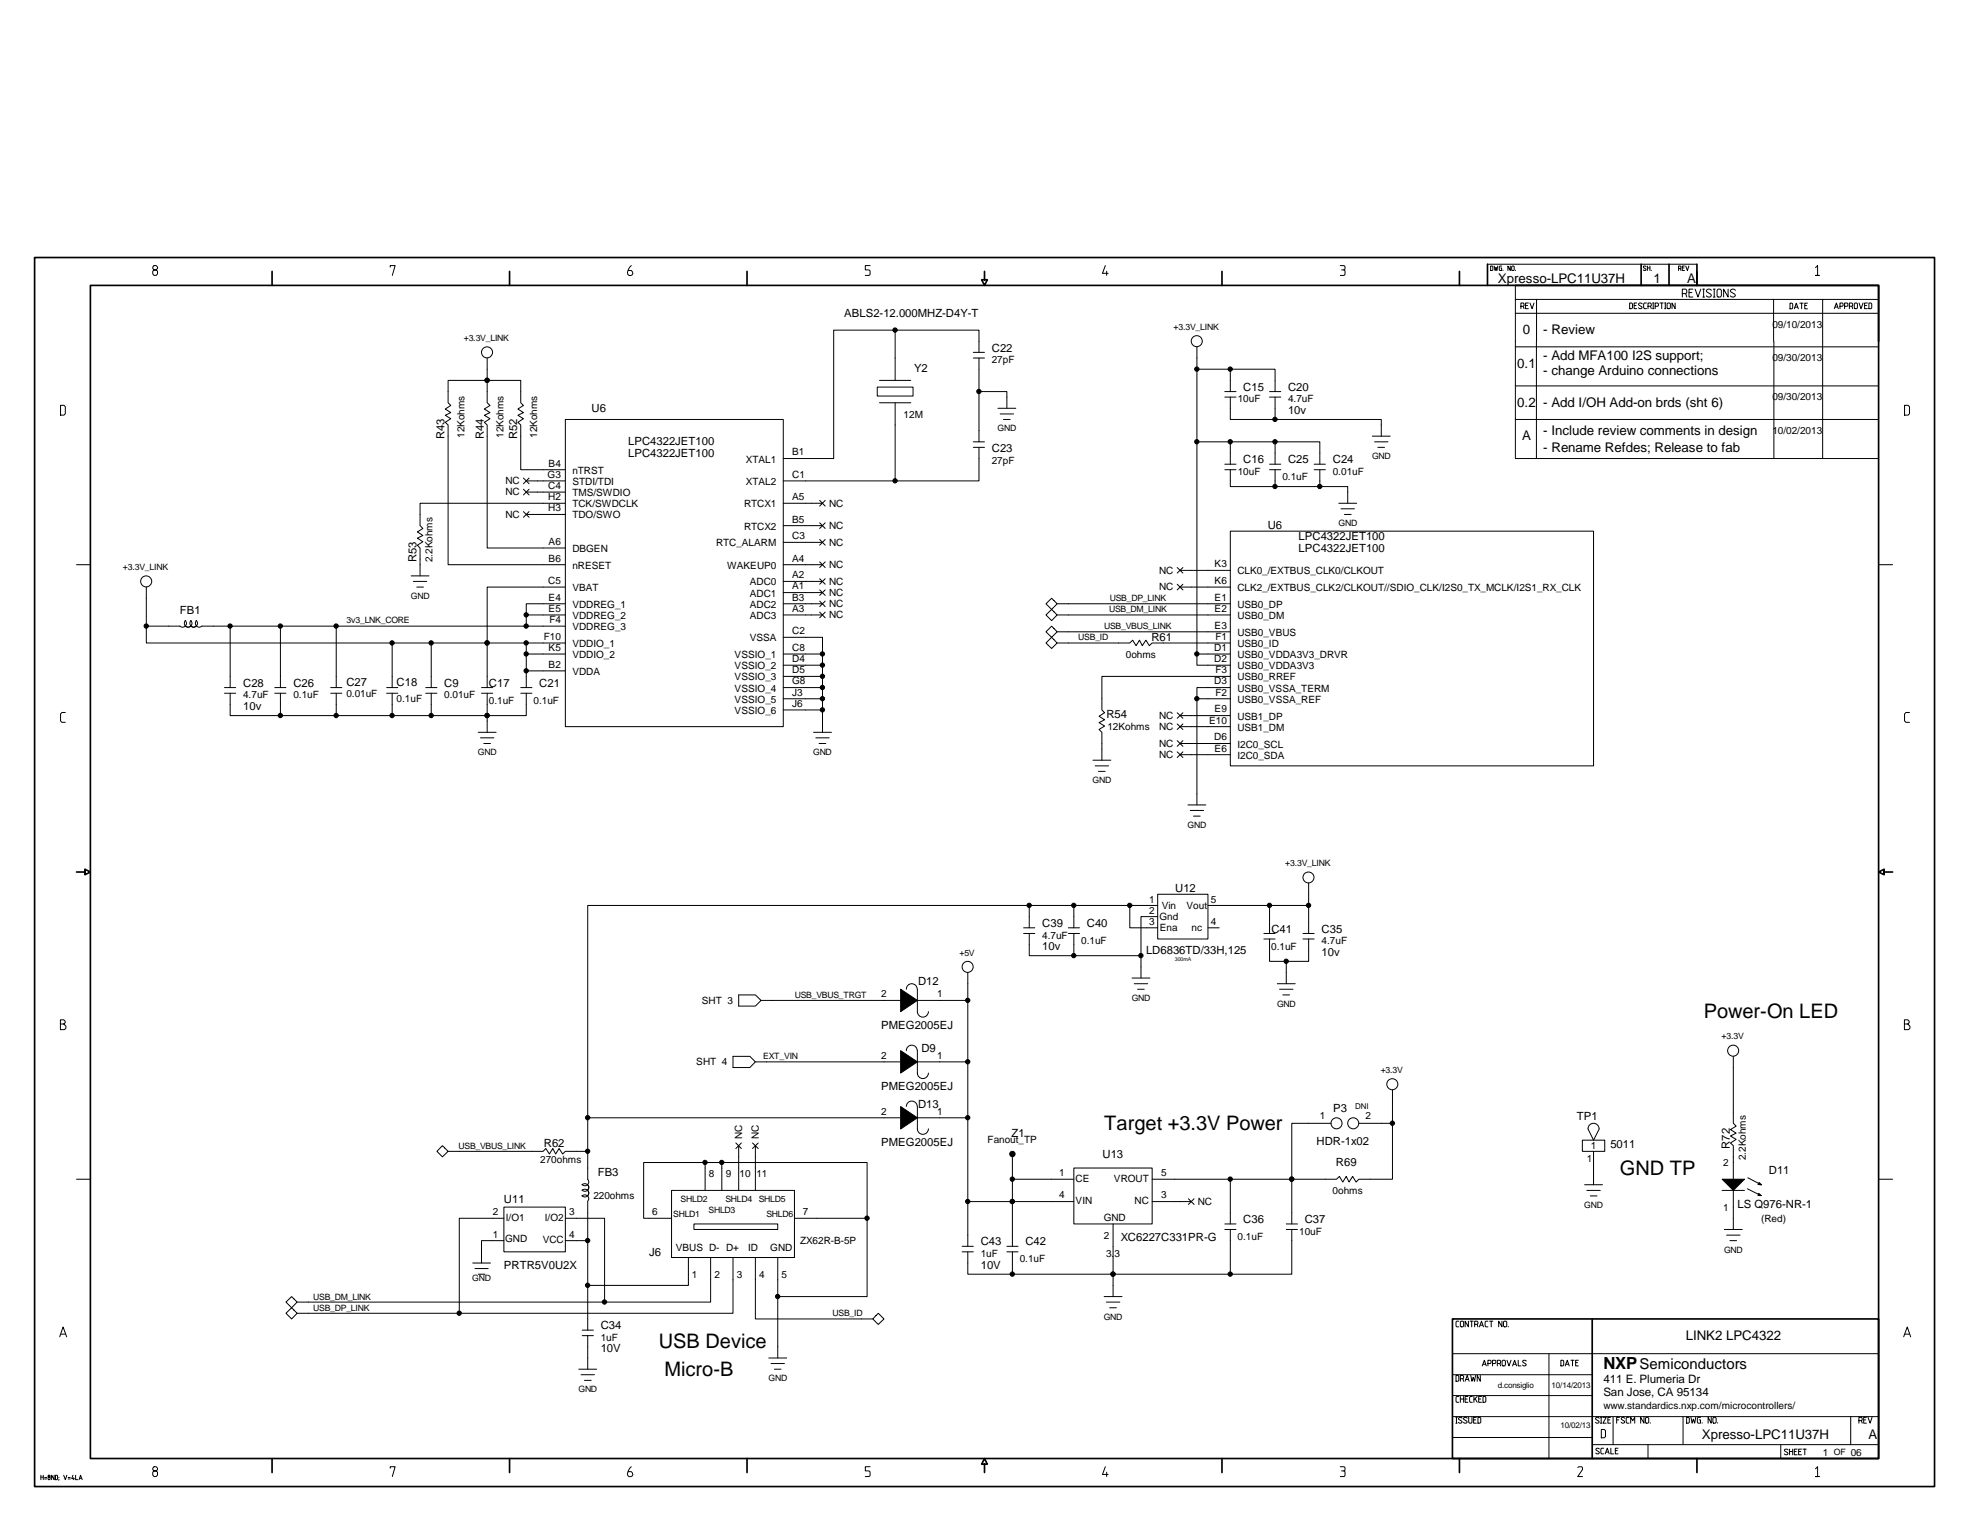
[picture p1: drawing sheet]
<svg xmlns="http://www.w3.org/2000/svg" width="279mm" height="216mm" viewBox="0 0 279 216" stroke-linecap="round" stroke-linejoin="round" font-family="sans-serif">
<g fill="none" stroke="#000" stroke-width=".14">
<path d="M21.9 37.7l-.2 .2v.2l.2 .2h.3l.2 .2v.4l-.2 .2h-.3l-.2-.2v-.4l.2-.2h.3l.2-.2v-.2l-.2-.2zM55.4 37.9v-.2h.7l-.4 1.4M89.6 37.7a1.06 1.06 0 0 0-.4 1.3l.4 .1 .2-.2v-.2l-.2-.3h-.4M123.5 37.7h-.7v.6h.5l.2 .2-.1 .5-.6 .1M156.8 37.7l-.4 1.1h.8M157 38.5v.6M190.2 37.7h.5a.33 .33 0 0 1 .2 .3 .33 .33 0 0 1-.2 .3M190.4 38.3l.4 .1 .1 .5-.2 .2h-.5M211.5 37.8h.3v.1v.5h-.3zM212 37.8l.2 .6 .1-.4 .1 .4 .1-.6M213.1 37.8h-.3l-.1 .1 .1 .5h.3v-.4h-.1M213.3 38.4h.1"/>
<path d="M214.3 37.8v.6l-.3-.6v.6M214.6 37.8l.3 .1-.1 .5-.3-.1zM215.1 38.4h.1M233.6 37.9l-.1-.1h-.3v.2l.4 .2-.1 .2-.3-.1M233.8 38h.3M233.8 37.8v.6M234.1 37.8v.6M234.3 38.4h.1M238.2 38.1h.3v-.3h-.3v.6M238.5 38.1v.3M238.7 38h.3M239 37.8h-.3v.6h.3"/>
<path d="M239.2 37.8l.2 .6 .2-.6M240.8 37.5h-29.7v3h29.7M257.6 38l.3-.3v1.4h-.3h.6M8.6 57.5h.5l.2 .2v1l-.2 .2h-.5zM69.1 50.8v6.4l.4 .4-.8 .5 .8 .5-.8 .3 .8 .5-.8 .5 .4 .4v17.5h11.1M80.2 59.5h30.9v43.6h-30.9zM124.5 54.9h5.1v1.3h-5.1zM124.8 54h4.4M124.8 57.2h4.4M127 46.9v7.1M127 57.2v11.1M138.1 50h1.6"/>
<path d="M138.1 50.8h1.6M138.9 50v-3.1h-20.6v18.2h-7.2M138.9 50.8v11.9M138.9 55.6h4v2.4M141.6 58h2.5M141.9 58.8h1.9M142.4 59.5h.9M169.8 49.2v45.2h4.8M169.8 52.4h11.1v3.2M173.8 55.6h1.6M173.8 56.4h1.6M174.6 56.4v3.1h21.4v2.4"/>
<path d="M174.6 52.4v3.2M180.1 55.6h1.6M180.1 56.4h1.6M180.9 56.4v3.1M215 44.5h51.6M215 42.5h51.6M215 40.5v24.6h51.6M215 59.5h51.6M215 49.2h51.6M215 54.8h51.6M215.8 43.5h.4l.1-.1-.1-.4h-.4v.8M216.2 43.5l.1 .3"/>
<path d="M216.5 43.4h.3M216.9 43h-.4v.8h.4M217.1 43l.3 .8 .3-.8M218 42.5v22.6M231.2 43h.3l.1 .1v.6l-.1 .1h-.3zM231.9 43.4h.3M232.3 43h-.4v.8h.4M233 43.1l-.3-.1-.2 .2 .5 .4a.3 .3 0 0 1-.5 .1M233.6 43h-.3l-.1 .1v.6l.1 .1h.3M233.8 43.5h.4l.1-.1-.1-.4h-.4v.8M234.2 43.5l.1 .3M234.5 43.8h.2"/>
<path d="M234.5 43h.2M234.6 43v.8M234.9 43.5h.3l.1-.1-.1-.4h-.3v.8M235.5 43h.5M235.8 43v.8M236.2 43.8h.2M236.2 43h.2M236.3 43v.8M236.6 43.1l.1-.1h.2l.1 .1v.6l-.1 .1h-.2l-.1-.1zM237.7 43v.8l-.4-.8v.8M238.7 41.7h.5l.2-.2v-.3l-.2-.2h-.5v1.2M239.2 41.7l.2 .5"/>
<path d="M239.7 41.5h.4M240.2 41h-.5v1.2h.5M240.5 41l.4 1.2 .4-1.2M241.6 42.2h.3M241.6 41h.3M241.7 41v1.2M242.8 41.2a.4 .4 0 0 0-.3-.2 .4 .4 0 0 0-.4 .3l.7 .5v.1v.2a.44 .44 0 0 1-.7-.1M243.1 42.2h.3M243.1 41h.3M243.2 41v1.2M243.8 41h.3l.2 .2v.8l-.2 .2h-.3l-.2-.2v-.8zM245.2 41v1.2l-.6-1.2v1.2"/>
<path d="M246.3 41.2a.4 .4 0 0 0-.4-.2 .4 .4 0 0 0-.4 .3l.7 .5 .1 .1-.1 .2a.44 .44 0 0 1-.7-.1M251.7 42.5v6M251.7 48.5v16.6M254 43h.3l.1 .1v.6l-.1 .1h-.3zM254.6 43.8l.3-.8 .3 .8M254.7 43.6h.4M255.4 43h.5M255.7 43v.8M256.1 43.4h.3M256.5 43h-.4v.8h.4M258.6 42.5v22.6M260.3 43.8l.3-.8 .3 .8"/>
<path d="M260.4 43.6h.4M261.1 43.5h.3l.1-.1-.1-.4h-.3v.8M261.7 43.5h.4l.1-.1-.1-.4h-.4v.8M262.4 43.5h.4l.1-.1-.1-.4h-.4v.8M262.8 43.5l.1 .3M263.2 43h.3l.1 .1v.6l-.1 .1h-.3l-.1-.1v-.6zM263.8 43l.3 .8 .3-.8M264.6 43.4h.3M265 43h-.4v.8h.4M265.2 43h.3l.1 .1v.6l-.1 .1h-.3zM270.3 57.5h.5l.2 .2v1l-.2 .2h-.5zM59.6 79.4v2.3"/>
<path d="M74.3 67.9l.8 .8M74.3 69.4l.8 .9M74.3 72.6l.8 .8M74.7 68.3h5.5M74.7 69.8h5.5M74.7 73h5.5M75.1 67.9l-.8 .8M75.1 69.4l-.8 .9M75.1 72.6l-.8 .8M80.2 71.4h-20.6v3.2l.4 .4-.8 .5 .8 .5-.8 .4 .8 .5-.8 .5 .4 .4v1.6M80.2 66.7h-6.3v-6.4l-.4-.4 .8-.5-.8-.5 .8-.3-.8-.5 .8-.5-.4-.4v-3.2h-10.3v3.2l.4 .4-.8 .5 .8 .5-.8 .3 .8 .5-.8 .5 .4 .4v19.9h16.6M111.1 77h5.6"/>
<path d="M111.1 74.6h5.6M111.1 71.4h5.6M116.3 79.8l.8 .8M116.3 76.6l.8 .8M116.3 74.2l.8 .8M116.3 71l.8 .8M117.1 79.8l-.8 .8M117.1 76.6l-.8 .8M117.1 74.2l-.8 .8M117.1 71l-.8 .8M138.1 62.7h1.6M138.1 63.5h1.6"/>
<path d="M138.9 63.5v4.8h-27.8M169.8 62.7h17.5v3.2M173.8 66.7h1.6M173.8 65.9h1.6M174.6 75.4h51.5v33.3h-51.5zM174.6 66.7v2.4h16.6v2.3M174.6 62.7v3.2M180.1 66.7h1.6M180.1 65.9h1.6M180.9 62.7v3.2M180.9 66.7v2.4M186.5 66.7h1.6"/>
<path d="M186.5 65.9h1.6M187.3 66.7v2.4M190 71.4h2.5M190.3 72.2h1.9M190.8 73h.9M194.7 61.9h2.6M195.1 62.7h1.9M195.5 63.5h1M10.9 80.2h1.9M20.8 88.9h4.7M20.8 83.3v8h59.4M26.3 88.1a.55 .55 0 0 1 0 .8 .55 .55 0 0 1-.8 0"/>
<path d="M26.3 88.1a.55 .55 0 0 0 0 .7 .55 .55 0 0 0 .8 .1M27.1 88.1a.55 .55 0 0 1 0 .8 .55 .55 0 0 1-.8 0M27.1 88.1a.55 .55 0 0 0 0 .7 .55 .55 0 0 0 .8 .1M27.9 88.1a.55 .55 0 0 1 0 .8 .55 .55 0 0 1-.8 0M27.9 88.1a.55 .55 0 0 0 0 .8 .55 .55 0 0 0 .8 0h51.5M31.9 97.6h1.5M31.9 98.4h1.5M32.7 98.4v3.2h42v-3.2M32.7 88.9v8.7M39 98.4h1.6M39 97.6h1.6M39.8 88.9v8.7"/>
<path d="M39.8 98.4v3.2M46.9 98.4h1.6M46.9 97.6h1.6M47.7 88.9v8.7M47.7 98.4v3.2M54.9 97.6h1.6M54.9 98.4h1.6M55.6 91.3v6.3M55.6 98.4v3.2M58.3 81.7h2.6M58.7 82.5h1.9M59.1 83.3h1"/>
<path d="M60.4 97.6h1.6M60.4 98.4h1.6M61.2 91.3v6.3M61.2 98.4v3.2M68.3 97.6h1.6M68.3 98.4h1.6M69.1 98.4v5.5M73.9 97.6h1.6M73.9 98.4h1.6M74.7 91.3v6.3M74.7 92.8h5.5M74.7 87.3h5.5"/>
<path d="M74.7 95.2h5.5M80.2 85.7h-5.5v3.2M80.2 83.3h-11.1v14.3M111.1 90.5h5.6v13.4M111.1 99.2h5.6M111.1 97.6h5.6M111.1 96h5.6M111.1 94.4h5.6M111.1 92.8h5.6M111.1 87.3h5.6M111.1 85.7h5.6M111.1 84.1h5.6"/>
<path d="M111.1 82.5h5.6M111.1 80.2h5.6M116.3 86.9l.8 .8M116.3 85.3l.8 .8M116.3 83.7l.8 .8M116.3 82.1l.8 .8M117.1 86.9l-.8 .8M117.1 85.3l-.8 .8M117.1 83.7l-.8 .8M117.1 82.1l-.8 .8M148.4 85.7l.8-.8 .8 .8-.8 .8zM148.4 87.3l.8-.8 .8 .8-.8 .8z"/>
<path d="M148.4 89.7l.8-.8 .8 .8-.8 .8zM148.4 91.3l.8-.8 .8 .8-.8 .8zM150 91.3h10.3l.4-.4 .5 .8 .5-.8 .4 .8 .5-.8 .5 .8 .4-.4h11.1M150 87.3h24.6M150 85.7h24.6M150 89.7h24.6M167 80.6l.9 .7M167 82.9l.9 .8M167.4 81h7.2M167.4 83.3h7.2M167.9 80.6l-.9 .7M167.9 82.9l-.9 .8"/>
<path d="M169.8 99.2h4.8M169.8 92.8h4.8M174.6 96h-18.2v4.8l.3 .4-.7 .5 .7 .5-.7 .4 .7 .5-.7 .4 .4 .4v4M174.6 97.6h-4.8v16.7M266.6 80.2h2M9.3 101.1h-.5l-.2 .2v1l.2 .2h.5M67.9 103.9h2.5M68.2 104.7h1.9M68.6 105.5h1M111.1 100.8h5.6M115.4 103.9h2.6M115.8 104.7h1.9"/>
<path d="M116.2 105.5h1M155.1 107.9h2.5M155.4 108.7h1.9M155.9 109.5h.9M167 105.1l.9 .8M167 106.7l.9 .8M167 101.2l.9 .8M167 102.8l.9 .7M167.4 105.5h7.2M167.4 107.1h7.2M167.4 101.6h7.2M167.4 103.1h7.2"/>
<path d="M167.9 105.1l-.9 .8M167.9 106.7l-.9 .8M167.9 101.2l-.9 .8M167.9 102.8l-.9 .7M168.6 114.3h2.5M168.9 115h1.9M169.4 115.8h.9M271 101.1h-.6l-.1 .2v1l.1 .2h.6M137.3 138v38.9M145.2 131.7h1.6M145.2 132.5h1.6M146 132.5v3.2h15.9"/>
<path d="M146 128.5v3.2M151.6 131.7h1.6M151.6 132.5h1.6M152.4 128.5v3.2M152.4 132.5v3.2M160.3 128.5v3.2h4M160.6 138.8h2.6M161 139.6h1.9M164.3 126.9h7.1v6.4h-7.1zM164.3 128.5h-80.9v38.9M164.3 130.1h-2.4v8.7M171.4 128.5h14.3"/>
<path d="M171.4 131.7h1.6M179.3 132.5h1.6M179.3 133.3h1.6M180.1 133.3v3.2h5.6v-3.2M180.1 128.5v4M181.3 139.6h2.5M182.5 136.5v3.1M184.9 132.5h1.6M184.9 133.3h1.6M185.7 125.3v7.2M8.6 145.4h.5l.1-.2v-.2l-.1-.2h-.5v1.4h.5l.3-.3v-.2l-.3-.3M83.4 158.7h45.2"/>
<path d="M104 149.9h2.4l.8 .8-.8 .8h-2.4zM104.8 141.2h2.4l.8 .8-.8 .8h-2.4zM107.2 150.7h21.4M108 142h20.6M128.6 157.1a.77 .77 0 0 1 .8-.8 .77 .77 0 0 1 .8 .8M128.6 149.1a.77 .77 0 0 1 .8-.7 .77 .77 0 0 1 .8 .7M128.6 140.4a.77 .77 0 0 1 .8-.8 .77 .77 0 0 1 .8 .8M130.2 157.1v3.1a.78 .78 0 0 0 .8 .8 .78 .78 0 0 0 .7-.8M130.2 149.1v3.2a.78 .78 0 0 0 .8 .8 .78 .78 0 0 0 .7-.8M130.2 140.4v3.2a.78 .78 0 0 0 .8 .8 .78 .78 0 0 0 .7-.8M130.2 150.7h7.1M130.2 158.7h7.1"/>
<path d="M130.2 142h7.1M161.4 140.4h1M181.6 140.4h1.9M182 141.2h1M188.9 159.4h-5.6v14.3M192.8 159.4h4.8M197.6 154.7v12.7h-4.8l-.4 .4-.5-.8-.5 .8-.4-.8-.5 .8-.4-.8-.4 .4h-26.2M246 149.9v9.5l.4 .5-.8 .4 .8 .5-.8 .4 .8 .5-.8 .5 .4 .4v4.8M270.2 145.4h.5l.2-.2v-.2l-.2-.2h-.5v1.4h.6l.2-.3v-.2l-.3-.3M10.9 167.4h1.9M62.8 162.6l.8 .8-.8 .8-.8-.8zM63.6 163.4h13.5l.3-.4 .6 .8 .4-.8 .4 .8 .5-.8 .5 .8 .4-.4h3.2"/>
<path d="M67.1 179.3h2.5M71.5 171.3h8.7v6.4h-8.7zM71.5 176.1h-3.2v3.2M71.5 172.9h-6.3v13.5M80.2 172.9h5.6v11.9M82.6 168.2a.55 .55 0 0 1 .8 0 .55 .55 0 0 1 0 .7M82.6 169a.55 .55 0 0 1 .8 0 .55 .55 0 0 1 0 .7M83.4 167.4a.55 .55 0 0 1 0 .8 .55 .55 0 0 1-.8-.1M83.4 168.2a.55 .55 0 0 1 0 .7 .55 .55 0 0 1-.8 0M83.4 169a.55 .55 0 0 1 0 .7 .55 .55 0 0 1-.8 0 .55 .55 0 0 1 .8 .1 .55 .55 0 0 1 0 .7M83.4 170.6v11.9h14.3v-4M83.4 176.1h-3.2"/>
<path d="M95.3 169h17.4v9.5h-17.4zM95.3 172.9h-4v-7.9h31.7v19h-12.6M98.5 173.7h11.9v.8h-11.9zM100.1 165v4M100.8 178.5v6.3h-58.6M102.4 165v4M104 178.5v7.9h-61.8M104.4 162.2l.8 .8M104.8 162.6v6.4M105.2 162.2l-.8 .8M106.8 162.2l.8 .8M107.2 178.5v8.7h16.6"/>
<path d="M107.2 162.6v6.4M107.6 162.2l-.8 .8M110.4 178.5v14.3M112.7 172.9h10.3M136.5 176.9h1.6M136.5 177.7h1.6M137.3 170.6h15.1M142.9 176.9h1.6M142.9 177.7h1.6M143.7 167.4h8.7M143.7 164.2v12.7M143.7 177.7v3.2"/>
<path d="M152.4 165.8h11.1v7.9h-11.1zM157.9 173.7v10.3M163.5 170.6h5.5M168.6 170.2l.8 .8M169.4 170.2l-.8 .8M173.8 173.7h1.6M173.8 174.5h1.6M174.6 167.4v6.3M174.6 174.5v6.4M182.5 173.7h1.6M182.5 174.5h1.6M183.3 174.5v6.4h-46v-3.2"/>
<path d="M224.5 161.8h3.2v1.6h-3.2zM224.9 168.2h2.5M225.2 169h1.9M225.7 169.8h.9M226.1 163.4v4.8M226.9 160.2a.78 .78 0 0 0-.8-.8 .78 .78 0 0 0-.8 .8l.8 1.6 .8-1.5M244.4 169h3.1M244.7 174.5h2.5M245 175.3h1.9M245.5 176.1h.9M246 169v5.5M247.9 168.7l2 1"/>
<path d="M248 167.2l1.9 1M249.6 167.9l.3 .3-.5-.1zM249.6 169.5l.1 .1h-.1zM249.7 168.1h-.1v-.1l.2 .1M249.9 169.7h-.5l.2-.3 .3 .3M266.6 167.4h2M8.5 189.8l.5-1.4 .5 1.4M8.7 189.4h.6M40.6 184.8l.8-.8 .8 .8-.8 .8zM40.6 186.4l.8-.8 .8 .8-.8 .8zM67.4 180.1h1.9M67.9 180.9h.9"/>
<path d="M82.1 194.4h2.6M82.4 195.1h1.9M82.6 188.8h1.6M82.6 189.6h1.6M82.9 195.9h1M83.4 182.5v6.3M83.4 189.6v4.8M109.1 192.8h2.5M109.4 193.5h1.9M109.9 194.4h.9M124.6 186.4l.8 .8-.8 .8-.8-.8zM156.7 184h2.5"/>
<path d="M157 184.8h1.9M157.5 185.6h.9M206.1 192.2h60.5M206.1 198.1h19.8M206.1 195.1h19.8M206.6 195.2h.3l.1 .2v.5l-.1 .2h-.3zM207 198.2h-.3l-.1 .2v.5l.1 .2h.3M207 187.5h-.3l-.1 .1v.6l.1 .1h.3M207.2 198.2v.9M207.2 195.7h.4l.1-.1-.1-.4h-.4v.9M207.2 187.6l.1-.1 .4 .1v.6l-.1 .1h-.3l-.1-.1zM207.2 198.6h.5"/>
<path d="M207.6 195.7l.1 .4M207.7 198.2v.9M207.9 196.1l.3-.9 .3 .9M207.9 198.6h.3M208 195.8h.4M208.3 198.2h-.4v.9h.4M208.4 187.5v.8l-.5-.8v.8M208.6 187.5h.4M208.7 195.2l.2 .9 .1-.6 .2 .6 .2-.9M208.8 187.5v.8M208.9 198.2h-.3l-.1 .2v.5l.1 .2h.3M209.1 198.2v.9"/>
<path d="M209.3 188h.3l.1-.4-.1-.1h-.3v.8M209.3 198.5l.3 .6M209.6 188l.1 .3M209.6 198.2l-.5 .5M209.8 198.6h.3M209.9 188.3l.3-.8 .3 .8M210.1 195.2v.9l-.5-.9v.9M210.1 188.1h.3M210.2 198.2h-.4v.9h.4M210.3 193.9l.3-.8 .3 .8M210.4 193.7h.4M210.4 198.2h.3l.1 .2v.5l-.1 .2h-.3z"/>
<path d="M211.1 193.5h.4l.1-.1-.1-.3h-.4v.8M211.1 187.5h-.3l-.1 .1v.6l.1 .1h.3M211.4 187.5h.4M211.6 187.5v.8M211.8 193.5h.4l.1-.3-.1-.1h-.4v.8M212.5 193.5h.3l.1-.3-.1-.1h-.3v.8M212.8 193.5l.1 .4M213.1 187.5v.8l-.4-.8v.8M213.1 193.2l.2-.1 .3 .1v.6l-.1 .1h-.2l-.2-.1zM213.3 187.6l.2-.1 .3 .1v.6l-.1 .1h-.2l-.2-.1zM213.8 193.1l.3 .8 .3-.8M214 188.3h.1"/>
<path d="M214.6 193.9l.3-.8 .3 .8M214.7 193.7h.4M215.4 193.1v.8h.4M216.6 193.2l-.4-.1-.2 .2 .6 .4a.3 .3 0 0 1-.6 .1M219.8 192.2v14.8M221.5 193.1l.4 .1v.6l-.1 .1h-.3zM222.1 193.9l.3-.8 .3 .8M222.2 193.7h.4M222.9 193.1h.5M223.1 193.1v.8M223.6 193.4h.3M224 193.1h-.4v.8h.4"/>
<path d="M270.1 189.8l.5-1.4 .5 1.4M270.3 189.4h.6M5.8 209.4v.6M5.8 209.7h.3M6.1 209.4v.6M6.3 209.9h.3M6.3 209.7h.3M6.9 209.4l-.1 .2 .3 .2-.1 .2-.2-.1v-.1l.3-.2-.1-.2zM7.7 209.4v.6l-.4-.6v.6M7.9 209.4l.3 .1-.1 .5h-.2zM8.4 210l-.1 .1M8.4 209.7v.1"/>
<path d="M9 209.4l.3 .6 .2-.6M9.7 209.9h.3M9.7 209.7h.3M10.4 209.4l-.2 .5h.3M10.5 209.8v.2M10.7 209.4v.6h.3M11.2 210l.2-.6 .3 .6M11.3 209.8h.3M21.9 208.2l-.2 .2v.2l.2 .2h.3l.2 .2v.4l-.2 .2h-.3l-.2-.2v-.4l.2-.2h.3l.2-.2v-.2l-.2-.2zM55.4 208.4v-.2h.7l-.4 1.4M89.6 208.2a1.06 1.06 0 0 0-.4 1.3l.4 .1 .2-.2v-.2l-.2-.3h-.4M123.5 208.2h-.7v.6h.5l.2 .2-.1 .5-.6 .1"/>
<path d="M156.8 208.2l-.4 1.1h.8M157 209v.6M190.2 208.2h.5a.36 .36 0 0 1 .1 .5l-.1 .1M190.4 208.8l.4 .1 .1 .5-.2 .2h-.5M206.1 201.1h60.5M206.1 204h19.8M206.6 202h.2M206.6 201.2h.2M206.7 201.2v.8M207.5 201.3l-.4-.1-.2 .2 .5 .3v.3a.31 .31 0 0 1-.5-.1M208.2 201.3l-.4-.1-.1 .2 .4 .3v.3h-.3l-.1-.1M208.4 201.2v.7l.1 .1h.3l.1-.1v-.7"/>
<path d="M209.1 201.5h.3M209.5 201.2h-.4v.8h.4M209.7 201.2h.3l.1 .1v.6l-.1 .1h-.3zM223.9 208.3l.5-.1 .2 .2v.2l-.7 1h.7M225.9 205.1h40.7M226.9 201.3l-.3-.1-.2 .2 .5 .3v.3h-.3l-.2-.1M226.9 205.7l-.3-.1-.2 .1 .5 .4v.2l-.3 .1-.2-.2M227.1 202h.2M227.1 201.2h.2M227.2 201.2v.8M227.2 202.9h.4l.2 .2v.8l-.2 .2h-.4zM227.5 201.2h.4l-.4 .8h.4"/>
<path d="M227.6 205.6h-.3l-.1 .1v.5l.1 .2h.3M227.8 206.4l.3-.8 .2 .8M227.9 206.1h.3M228.2 201.5h.2M228.5 201.2h-.3v.8h.3M228.6 205.6v.8h.4M228.9 201.1v4M229.2 205.9h.3M229.4 201.5h.3M229.6 205.6h-.4v.8h.4M229.8 201.2h-.4v.8M230.5 201.3l-.1-.1-.3 .1v.2l.4 .3-.1 .2-.4-.1"/>
<path d="M231.2 201.2h-.3l-.1 .1v.6l.1 .1h.3M231.4 202v-.8l.3 .5 .3-.5v.8M233.3 201.2v.8l-.5-.8v.8M233.6 201.2h.2l.2 .1v.6l-.2 .1h-.2l-.1-.1v-.6zM233.8 205.1v1.9M234.2 202h.1M238.8 201.1v4M239.3 201.2h.3l.1 .1v.6l-.1 .1h-.3zM239.9 201.2l.2 .8 .2-.6 .2 .6 .1-.8M241.3 201.2h-.3l-.1 .1v.6l.1 .1h.3v-.5h-.2M241.5 202h.1M242.8 201.2v.8l-.4-.8v.8"/>
<path d="M243.2 201.2h.2l.1 .1v.6l-.1 .1h-.2l-.1-.1v-.6zM243.7 202h.1M252.7 205.1v1.9M253.7 205.8v-.1a.31 .31 0 0 0-.5 .2l.5 .4-.1 .2-.4-.1M253.9 205.7v.8M253.9 206h.5M254.4 205.7v.8M254.6 206h.3M255 205.7h-.4v.8h.4M255.2 206h.3M255.6 205.7h-.4v.8h.4M255.8 205.7h.5"/>
<path d="M256.1 205.7v.8M257.6 208.5l.3-.3v1.4h-.3h.6M262.6 201.1v4M263.8 201.7h.3l.1-.2-.1-.3h-.3v.8M264.1 201.7l.1 .3M264.5 201.5h.2M264.8 201.2h-.3v.8h.3M265.1 201.2l.3 .8 .2-.8"/>
<circle cx="69.1" cy="50" r=".78"/>
<circle cx="169.8" cy="48.4" r=".78"/>
<circle cx="20.7" cy="82.5" r=".78"/>
<circle cx="137.3" cy="137.2" r=".78"/>
<circle cx="185.7" cy="124.6" r=".78"/>
<circle cx="189.7" cy="159.4" r=".78"/>
<circle cx="192" cy="159.4" r=".78"/>
<circle cx="197.6" cy="153.9" r=".78"/>
<circle cx="245.9" cy="149.1" r=".78"/>
</g>
<g fill="#000" stroke="#000" stroke-width=".14">
<path d="M127.8 157.1l2.4 1.6-2.4 1.6z" fill-rule="evenodd"/>
<path d="M127.8 149.1l2.4 1.6-2.4 1.6z" fill-rule="evenodd"/>
<path d="M127.8 140.4l2.4 1.6-2.4 1.6z" fill-rule="evenodd"/>
<path d="M244.4 167.4h3.1l-1.5 1.6z" fill-rule="evenodd"/>
<circle cx="69.1" cy="54" r=".31"/>
<circle cx="127" cy="46.8" r=".31"/>
<circle cx="138.9" cy="55.6" r=".31"/>
<circle cx="169.8" cy="52.4" r=".31"/>
<circle cx="174.6" cy="52.4" r=".31"/>
<circle cx="180.9" cy="59.5" r=".31"/>
<circle cx="127" cy="68.2" r=".31"/>
<circle cx="169.8" cy="62.7" r=".31"/>
<circle cx="174.6" cy="62.7" r=".31"/>
<circle cx="180.9" cy="62.7" r=".31"/>
<circle cx="180.9" cy="69.1" r=".31"/>
<circle cx="187.3" cy="69.1" r=".31"/>
<circle cx="20.8" cy="88.9" r=".31"/>
<circle cx="32.6" cy="88.9" r=".31"/>
<circle cx="39.8" cy="88.9" r=".31"/>
<circle cx="47.7" cy="88.9" r=".31"/>
<circle cx="55.6" cy="91.3" r=".31"/>
<circle cx="61.2" cy="91.3" r=".31"/>
<circle cx="69.1" cy="91.3" r=".31"/>
<circle cx="74.7" cy="95.2" r=".31"/>
<circle cx="74.7" cy="88.9" r=".31"/>
<circle cx="74.7" cy="87.3" r=".31"/>
<circle cx="74.7" cy="91.3" r=".31"/>
<circle cx="74.7" cy="92.8" r=".31"/>
<circle cx="116.7" cy="97.6" r=".31"/>
<circle cx="116.7" cy="92.8" r=".31"/>
<circle cx="116.7" cy="94.4" r=".31"/>
<circle cx="116.7" cy="96" r=".31"/>
<circle cx="116.7" cy="99.2" r=".31"/>
<circle cx="169.8" cy="99.2" r=".31"/>
<circle cx="169.8" cy="92.8" r=".31"/>
<circle cx="39.8" cy="101.6" r=".31"/>
<circle cx="47.7" cy="101.6" r=".31"/>
<circle cx="55.6" cy="101.6" r=".31"/>
<circle cx="61.2" cy="101.6" r=".31"/>
<circle cx="69.1" cy="101.6" r=".31"/>
<circle cx="116.7" cy="100.8" r=".31"/>
<circle cx="146" cy="128.5" r=".31"/>
<circle cx="152.4" cy="135.6" r=".31"/>
<circle cx="152.4" cy="128.5" r=".31"/>
<circle cx="160.3" cy="128.5" r=".31"/>
<circle cx="161.9" cy="135.6" r=".31"/>
<circle cx="180.1" cy="128.5" r=".31"/>
<circle cx="182.5" cy="136.4" r=".31"/>
<circle cx="185.7" cy="128.5" r=".31"/>
<circle cx="83.4" cy="158.7" r=".31"/>
<circle cx="137.3" cy="142" r=".31"/>
<circle cx="137.3" cy="158.7" r=".31"/>
<circle cx="137.3" cy="150.7" r=".31"/>
<circle cx="197.6" cy="159.4" r=".31"/>
<circle cx="83.4" cy="163.4" r=".31"/>
<circle cx="83.4" cy="176.1" r=".31"/>
<circle cx="100" cy="165" r=".31"/>
<circle cx="102.4" cy="165" r=".31"/>
<circle cx="123" cy="172.9" r=".31"/>
<circle cx="137.3" cy="170.5" r=".31"/>
<circle cx="143.6" cy="170.5" r=".31"/>
<circle cx="143.6" cy="167.4" r=".31"/>
<circle cx="143.7" cy="163.8" r=".38"/>
<circle cx="174.6" cy="167.4" r=".31"/>
<circle cx="183.3" cy="167.4" r=".31"/>
<circle cx="65.2" cy="186.4" r=".31"/>
<circle cx="83.4" cy="182.4" r=".31"/>
<circle cx="85.8" cy="184.8" r=".31"/>
<circle cx="110.3" cy="184" r=".31"/>
<circle cx="143.6" cy="180.9" r=".31"/>
<circle cx="157.9" cy="180.9" r=".31"/>
<circle cx="174.6" cy="180.9" r=".31"/>
</g>
<g fill="none" stroke="#000" stroke-width=".24">
<path d="M4.9 36.6h269.6v174.4h-269.6zM38.6 38.5v2M72.3 38.5v2M106 38.5v2M139.7 38.5v1.2h-.4l.4 .8 .4-.8h-.4M173.4 38.5v2M207.1 38.5v2M211.1 37.5v3M232.9 37.5v3M236.8 37.5v3M240.8 37.5v3M12.8 40.5h253.8v166.5h-253.8z"/>
<path d="M215 40.5h51.6v8M10.9 123.8h1.1v.4l.8-.4-.8-.4v.4M267.4 123.8v.4l-.8-.4 .8-.4v.4h1.2M206.1 187.2h60.5v19.8h-60.5zM225.9 187.2v19.8M38.6 207v2M72.3 207v2M106 207v2M139.7 207.8h-.4l.4-.8 .4 .8h-.4v1.2M173.4 207v2M207.1 207v2M240.8 207v2"/>
</g>
<g font-size="2.8">
<text x="241.8" y="144.6">Power-On LED</text>
<text x="156.7" y="160.4">Target +3.3V Power</text>
<text x="229.9" y="166.8">GND TP</text>
<text x="93.5" y="191.3">USB Device</text>
<text x="94.3" y="195.3">Micro-B</text>
</g>
<text font-size="2.4" x="227.5" y="194.3">NXP</text>
<text font-size="2.1" x="232.7" y="194.3">Semiconductors</text>
<g font-size="1.9">
<text x="212.6" y="40.1">Xpresso-LPC11U37H</text>
<text x="234.6" y="40.1">1</text>
<text x="239.4" y="40.1">A</text>
<text x="216.1" y="47.5">0</text>
<text x="219" y="47.5">- Review</text>
<text x="215.3" y="52.2">0.1</text>
<text x="219" y="51.1">- Add MFA100 I2S support;</text>
<text x="219" y="53.3">- change Arduino connections</text>
<text x="215.3" y="57.8">0.2</text>
<text x="219" y="57.8">- Add I/OH Add-on brds (sht 6)</text>
<text x="216" y="62.5">A</text>
<text x="219" y="64.1">- Rename Refdes; Release to fab</text>
<text x="219" y="61.7">- Include review comments in design</text>
<text x="239.2" y="190.2">LINK2 LPC4322</text>
<text x="241.5" y="204.3">Xpresso-LPC11U37H</text>
<text x="265.2" y="204.3">A</text>
</g>
<g font-size="1.6">
<text x="119.8" y="45">ABLS2-12.000MHZ-D4Y-T</text>
<text x="129.7" y="52.8">Y2</text>
<text x="140.7" y="49.9">C22</text>
<text x="83.9" y="58.5">U6</text>
<text x="176.4" y="55.5">C15</text>
<text x="182.8" y="55.5">C20</text>
<text x="182.8" y="58.7">10v</text>
<text x="63.1" y="62.4" transform="rotate(-90 63.1 62.4)">R43</text>
<text x="68.6" y="62.4" transform="rotate(-90 68.6 62.4)">R44</text>
<text x="73.4" y="62.4" transform="rotate(-90 73.4 62.4)">R52</text>
<text x="89.1" y="64.8">LPC4322JET100</text>
<text x="89.1" y="63.2">LPC4322JET100</text>
<text x="140.7" y="64.2">C23</text>
<text x="176.4" y="65.8">C16</text>
<text x="182.8" y="65.8">C25</text>
<text x="189.1" y="65.8">C24</text>
<text x="179.9" y="75.1">U6</text>
<text x="184.3" y="76.7">LPC4322JET100</text>
<text x="59.1" y="79.8" transform="rotate(-90 59.1 79.8)">R53</text>
<text x="184.3" y="78.3">LPC4322JET100</text>
<text x="25.5" y="87.2">FB1</text>
<text x="163.4" y="90.9">R61</text>
<text x="34.5" y="97.5">C28</text>
<text x="34.5" y="100.8">10v</text>
<text x="41.6" y="97.5">C26</text>
<text x="49.1" y="97.4">C27</text>
<text x="56.3" y="97.4">C18</text>
<text x="63" y="97.5">C9</text>
<text x="69.4" y="97.5">C17</text>
<text x="76.5" y="97.5">C21</text>
<text x="157" y="101.9">R54</text>
<text x="147.9" y="131.6">C39</text>
<text x="154.2" y="131.6">C40</text>
<text x="166.8" y="126.7">U12</text>
<text x="147.9" y="134.9">10v</text>
<text x="162.6" y="135.4">LD6836TD/33H,125</text>
<text x="180.4" y="132.4">C41</text>
<text x="187.5" y="132.4">C35</text>
<text x="187.5" y="135.7">10v</text>
<text x="130.3" y="139.8">D12</text>
<text x="125.1" y="146">PMEG2005EJ</text>
<text x="130.7" y="149.3">D9</text>
<text x="125.1" y="154.7">PMEG2005EJ</text>
<text x="130.3" y="157.3">D13</text>
<text x="143.5" y="161.4">Z1</text>
<text x="189.2" y="157.8">P3</text>
<text x="223.8" y="159">TP1</text>
<text x="77.2" y="162.8">R62</text>
<text x="84.8" y="166.9">FB3</text>
<text x="125.1" y="162.7">PMEG2005EJ</text>
<text x="156.4" y="164.4">U13</text>
<text x="186.8" y="162.5">HDR-1x02</text>
<text x="189.6" y="165.5">R69</text>
<text x="228.5" y="163">5011</text>
<text x="245.5" y="163.1" transform="rotate(-90 245.5 163.1)">R72</text>
<text x="251" y="166.7">D11</text>
<text x="71.5" y="170.8">U11</text>
<text x="176.4" y="173.6">C36</text>
<text x="185.1" y="173.6">C37</text>
<text x="246.5" y="171.5">LS Q976-NR-1</text>
<text x="92.1" y="178.2">J6</text>
<text x="139.2" y="176.8">C43</text>
<text x="145.5" y="176.8">C42</text>
<text x="159" y="176.1">XC6227C331PR-G</text>
<text x="71.5" y="180.1">PRTR5V0U2X</text>
<text x="139.2" y="180.1">10V</text>
<text x="85.2" y="188.7">C34</text>
<text x="85.2" y="191.9">10V</text>
<text x="227.5" y="196.3">411 E. Plumeria Dr</text>
<text x="227.5" y="198.2">San Jose, CA 95134</text>
</g>
<g font-size="1.4">
<text x="251.5" y="46.5">09/10/2013</text>
<text x="140.7" y="51.5">27pF</text>
<text x="251.5" y="51.3">09/30/2013</text>
<text x="128.2" y="59.3">12M</text>
<text x="175.6" y="57.1">10uF</text>
<text x="182.8" y="57.1">4.7uF</text>
<text x="251.5" y="56.8">09/30/2013</text>
<text x="65.9" y="62.2" transform="rotate(-90 65.9 62.2)">12Kohms</text>
<text x="71.5" y="62.2" transform="rotate(-90 71.5 62.2)">12Kohms</text>
<text x="76.2" y="62.2" transform="rotate(-90 76.2 62.2)">12Kohms</text>
<text x="105.9" y="65.7">XTAL1</text>
<text x="112.4" y="64.6">B1</text>
<text x="140.7" y="65.8">27pF</text>
<text x="251.5" y="61.6">10/02/2013</text>
<text x="71.7" y="68.7">NC</text>
<text x="71.7" y="70.3">NC</text>
<text x="77.7" y="67.8">G3</text>
<text x="77.8" y="69.4">C4</text>
<text x="77.8" y="71">H2</text>
<text x="77.9" y="66.2">B4</text>
<text x="81.2" y="67.2">nTRST</text>
<text x="81.2" y="68.8">STDI/TDI</text>
<text x="81.2" y="70.4">TMS/SWDIO</text>
<text x="105.9" y="68.8">XTAL2</text>
<text x="112.4" y="67.8">C1</text>
<text x="112.4" y="71">A5</text>
<text x="117.6" y="71.9">NC</text>
<text x="175.6" y="67.4">10uF</text>
<text x="182" y="68.2">0.1uF</text>
<text x="189.1" y="67.4">0.01uF</text>
<text x="71.7" y="73.5">NC</text>
<text x="77.8" y="72.6">H3</text>
<text x="77.9" y="77.3">A6</text>
<text x="81.2" y="73.6">TDO/SWO</text>
<text x="81.2" y="72">TCK/SWDCLK</text>
<text x="101.6" y="77.6">RTC_ALARM</text>
<text x="105.6" y="75.2">RTCX2</text>
<text x="105.6" y="72">RTCX1</text>
<text x="112.4" y="76.5">C3</text>
<text x="112.4" y="74.2">B5</text>
<text x="117.6" y="77.4">NC</text>
<text x="117.6" y="75.1">NC</text>
<text x="61.4" y="79.8" transform="rotate(-90 61.4 79.8)">2.2Kohms</text>
<text x="77.8" y="82.9">C5</text>
<text x="77.9" y="79.7">B6</text>
<text x="81.2" y="78.4">DBGEN</text>
<text x="81.2" y="80.7">nRESET</text>
<text x="81.2" y="83.9">VBAT</text>
<text x="103.2" y="80.7">WAKEUP0</text>
<text x="106.4" y="83.1">ADC0</text>
<text x="112.4" y="79.7">A4</text>
<text x="112.4" y="83.7">A1</text>
<text x="112.4" y="82.1">A2</text>
<text x="117.6" y="83">NC</text>
<text x="117.6" y="80.6">NC</text>
<text x="164.5" y="81.4">NC</text>
<text x="164.5" y="83.8">NC</text>
<text x="172.4" y="82.9">K6</text>
<text x="172.4" y="80.5">K3</text>
<text x="175.6" y="83.9">CLK2_/EXTBUS_CLK2/CLKOUT//SDIO_CLK/I2S0_TX_MCLK/I2S1_RX_CLK</text>
<text x="175.6" y="81.5">CLK0_/EXTBUS_CLK0/CLKOUT</text>
<text x="77.9" y="85.3">E4</text>
<text x="77.9" y="86.8">E5</text>
<text x="78" y="88.4">F4</text>
<text x="81.2" y="86.3">VDDREG_1</text>
<text x="81.2" y="87.9">VDDREG_2</text>
<text x="81.2" y="89.5">VDDREG_3</text>
<text x="106.4" y="84.7">ADC1</text>
<text x="106.4" y="86.3">ADC2</text>
<text x="106.4" y="87.9">ADC3</text>
<text x="112.4" y="86.8">A3</text>
<text x="112.4" y="85.3">B3</text>
<text x="117.6" y="87.8">NC</text>
<text x="117.6" y="86.2">NC</text>
<text x="117.6" y="84.6">NC</text>
<text x="172.4" y="89.2">E3</text>
<text x="172.4" y="85.3">E1</text>
<text x="172.4" y="86.8">E2</text>
<text x="175.6" y="86.3">USB0_DP</text>
<text x="175.6" y="87.9">USB0_DM</text>
<text x="77.2" y="90.8">F10</text>
<text x="77.9" y="94.8">B2</text>
<text x="77.9" y="92.4">K5</text>
<text x="81.2" y="95.8">VDDA</text>
<text x="81.2" y="91.8">VDDIO_1</text>
<text x="81.2" y="93.4">VDDIO_2</text>
<text x="104.2" y="95">VSSIO_2</text>
<text x="104.2" y="93.4">VSSIO_1</text>
<text x="106.4" y="91">VSSA</text>
<text x="112.4" y="90">C2</text>
<text x="112.4" y="92.4">C8</text>
<text x="112.4" y="94">D4</text>
<text x="112.4" y="95.6">D5</text>
<text x="159.8" y="93.4">0ohms</text>
<text x="172.3" y="92.4">D1</text>
<text x="172.3" y="94">D2</text>
<text x="172.5" y="95.6">F3</text>
<text x="172.5" y="90.8">F1</text>
<text x="175.6" y="93.4">USB0_VDDA3V3_DRVR</text>
<text x="175.6" y="95">USB0_VDDA3V3</text>
<text x="175.6" y="90.3">USB0_VBUS</text>
<text x="175.6" y="91.8">USB0_ID</text>
<text x="34.5" y="99.1">4.7uF</text>
<text x="41.6" y="99.1">0.1uF</text>
<text x="49.1" y="98.9">0.01uF</text>
<text x="56.3" y="99.7">0.1uF</text>
<text x="63" y="99.1">0.01uF</text>
<text x="69.4" y="99.9">0.1uF</text>
<text x="75.7" y="99.9">0.1uF</text>
<text x="104.2" y="99.8">VSSIO_5</text>
<text x="104.2" y="101.3">VSSIO_6</text>
<text x="104.2" y="96.6">VSSIO_3</text>
<text x="104.2" y="98.2">VSSIO_4</text>
<text x="112.4" y="97.2">G8</text>
<text x="112.4" y="98.7">J3</text>
<text x="112.4" y="100.3">J6</text>
<text x="172.3" y="97.2">D3</text>
<text x="172.4" y="101.1">E9</text>
<text x="172.5" y="98.7">F2</text>
<text x="175.6" y="96.6">USB0_RREF</text>
<text x="175.6" y="98.2">USB0_VSSA_TERM</text>
<text x="175.6" y="99.8">USB0_VSSA_REF</text>
<text x="157.1" y="103.6">12Kohms</text>
<text x="164.5" y="106">NC</text>
<text x="164.5" y="107.6">NC</text>
<text x="164.5" y="102">NC</text>
<text x="164.5" y="103.6">NC</text>
<text x="171.6" y="102.7">E10</text>
<text x="172.3" y="105.1">D6</text>
<text x="172.4" y="106.7">E6</text>
<text x="175.6" y="103.7">USB1_DM</text>
<text x="175.6" y="102.2">USB1_DP</text>
<text x="175.6" y="106.1">I2C0_SCL</text>
<text x="175.6" y="107.7">I2C0_SDA</text>
<text x="163.1" y="131.4">3</text>
<text x="163.1" y="128.2">1</text>
<text x="163.1" y="129.8">2</text>
<text x="164.5" y="130.6">Gnd</text>
<text x="164.8" y="129">Vin</text>
<text x="168.4" y="129">Vout</text>
<text x="171.8" y="131.4">4</text>
<text x="171.8" y="128.2">5</text>
<text x="147.9" y="133.2">4.7uF</text>
<text x="153.4" y="134">0.1uF</text>
<text x="164.6" y="132.2">Ena</text>
<text x="169.1" y="132.2">nc</text>
<text x="180.4" y="134.8">0.1uF</text>
<text x="187.5" y="134">4.7uF</text>
<text x="99.6" y="142.5">SHT 3</text>
<text x="125" y="141.6">2</text>
<text x="133" y="141.6">1</text>
<text x="98.8" y="151.2">SHT 4</text>
<text x="125" y="150.3">2</text>
<text x="133" y="150.3">1</text>
<text x="105.3" y="161.7" transform="rotate(-90 105.3 161.7)">NC</text>
<text x="107.7" y="161.7" transform="rotate(-90 107.7 161.7)">NC</text>
<text x="125" y="158.2">2</text>
<text x="133" y="158.2">1</text>
<text x="187.3" y="158.8">1</text>
<text x="193.8" y="158.8">2</text>
<text x="76.7" y="165.1">270ohms</text>
<text x="100.6" y="167.1">8</text>
<text x="103" y="167.1">9</text>
<text x="104.9" y="167.1">10</text>
<text x="107.3" y="167.1">11</text>
<text x="140.1" y="162.3">Fanout_TP</text>
<text x="150.3" y="166.9">1</text>
<text x="152.6" y="167.7">CE</text>
<text x="158.1" y="167.7">VROUT</text>
<text x="164.8" y="166.9">5</text>
<text x="225.2" y="165">1</text>
<text x="225.7" y="163.1">1</text>
<text x="244.5" y="165.5">2</text>
<text x="247.7" y="164.7" transform="rotate(-90 247.7 164.7)">2.2Kohms</text>
<text x="69.9" y="172.5">2</text>
<text x="71.8" y="173.3">I/O1</text>
<text x="77.3" y="173.3">I/O2</text>
<text x="80.8" y="172.5">3</text>
<text x="84.2" y="170.2">220ohms</text>
<text x="92.6" y="172.5">6</text>
<text x="113.9" y="172.5">7</text>
<text x="150.3" y="170.1">4</text>
<text x="152.6" y="170.9">VIN</text>
<text x="156.6" y="173.3">GND</text>
<text x="161" y="170.9">NC</text>
<text x="164.8" y="170.1">3</text>
<text x="170" y="171">NC</text>
<text x="189.1" y="169.5">0ohms</text>
<text x="244.5" y="171.9">1</text>
<text x="249.9" y="173.4">(Red)</text>
<text x="69.9" y="175.7">1</text>
<text x="71.7" y="176.3">GND</text>
<text x="77" y="176.5">VCC</text>
<text x="80.8" y="175.7">4</text>
<text x="95.9" y="177.6">VBUS D- D+</text>
<text x="106.2" y="177.5">ID</text>
<text x="109.3" y="177.5">GND</text>
<text x="113.5" y="176.6">ZX62R-B-5P</text>
<text x="139.2" y="178.4">1uF</text>
<text x="144.7" y="179.2">0.1uF</text>
<text x="156.6" y="175.9">2</text>
<text x="157" y="178.4">3.3</text>
<text x="175.6" y="176">0.1uF</text>
<text x="184.4" y="175.3">10uF</text>
<text x="98.2" y="181.5">1</text>
<text x="101.4" y="181.5">2</text>
<text x="104.5" y="181.5">3</text>
<text x="107.7" y="181.5">4</text>
<text x="110.9" y="181.5">5</text>
<text x="85.2" y="190.3">1uF</text>
<text x="227.5" y="200">www.standardics.nxp.com/microcontrollers/</text>
<text x="258.6" y="206.6">1</text>
<text x="262.6" y="206.6">06</text>
</g>
<g font-size="1.2">
<text x="166.5" y="46.8">+3.3V_LINK</text>
<text x="65.8" y="48.4">+3.3V_LINK</text>
<text x="141.6" y="61.2">GND</text>
<text x="194.7" y="65.2">GND</text>
<text x="189.9" y="74.7">GND</text>
<text x="17.4" y="80.9">+3.3V_LINK</text>
<text x="49.2" y="88.5">3v3_LNK_CORE</text>
<text x="58.3" y="85">GND</text>
<text x="156.7" y="89.3">USB_VBUS_LINK</text>
<text x="157.4" y="86.9">USB_DM_LINK</text>
<text x="157.5" y="85.3">USB_DP_LINK</text>
<text x="153" y="90.9">USB_ID</text>
<text x="67.8" y="107.2">GND</text>
<text x="115.4" y="107.2">GND</text>
<text x="155" y="111.2">GND</text>
<text x="168.5" y="117.5">GND</text>
<text x="182.4" y="123">+3.3V_LINK</text>
<text x="136.1" y="135.6">+5V</text>
<text x="112.8" y="141.6">USB_VBUS_TRGT</text>
<text x="160.6" y="142.1">GND</text>
<text x="181.2" y="142.9">GND</text>
<text x="244.3" y="147.5">+3.3V</text>
<text x="108.3" y="150.4">EXT_VIN</text>
<text x="195.9" y="152.3">+3.3V</text>
<text x="65.1" y="163">USB_VBUS_LINK</text>
<text x="95.5" y="172.7">SHLD1</text>
<text x="96.6" y="170.6">SHLD2</text>
<text x="100.5" y="172.2">SHLD3</text>
<text x="102.9" y="170.6">SHLD4</text>
<text x="107.7" y="170.6">SHLD5</text>
<text x="108.8" y="172.7">SHLD6</text>
<text x="224.8" y="171.5">GND</text>
<text x="244.6" y="177.8">GND</text>
<text x="44.4" y="184.5">USB_DM_LINK</text>
<text x="67" y="181.8">GND</text>
<text x="44.4" y="186">USB_DP_LINK</text>
<text x="118.1" y="186.8">USB_ID</text>
<text x="156.6" y="187.3">GND</text>
<text x="82.1" y="197.6">GND</text>
<text x="109.1" y="196">GND</text>
<text x="260.2" y="206.6">OF</text>
</g>
<g font-size="1.1">
<text x="192.3" y="157.4">DNI</text>
<text x="212.5" y="197.1">d.consiglio</text>
<text x="220.2" y="197.1">10/14/2013</text>
<text x="221.4" y="202.6">10/02/13</text>
</g>
<text font-size=".8" x="166.7" y="136.5">300mA</text>
</svg>
